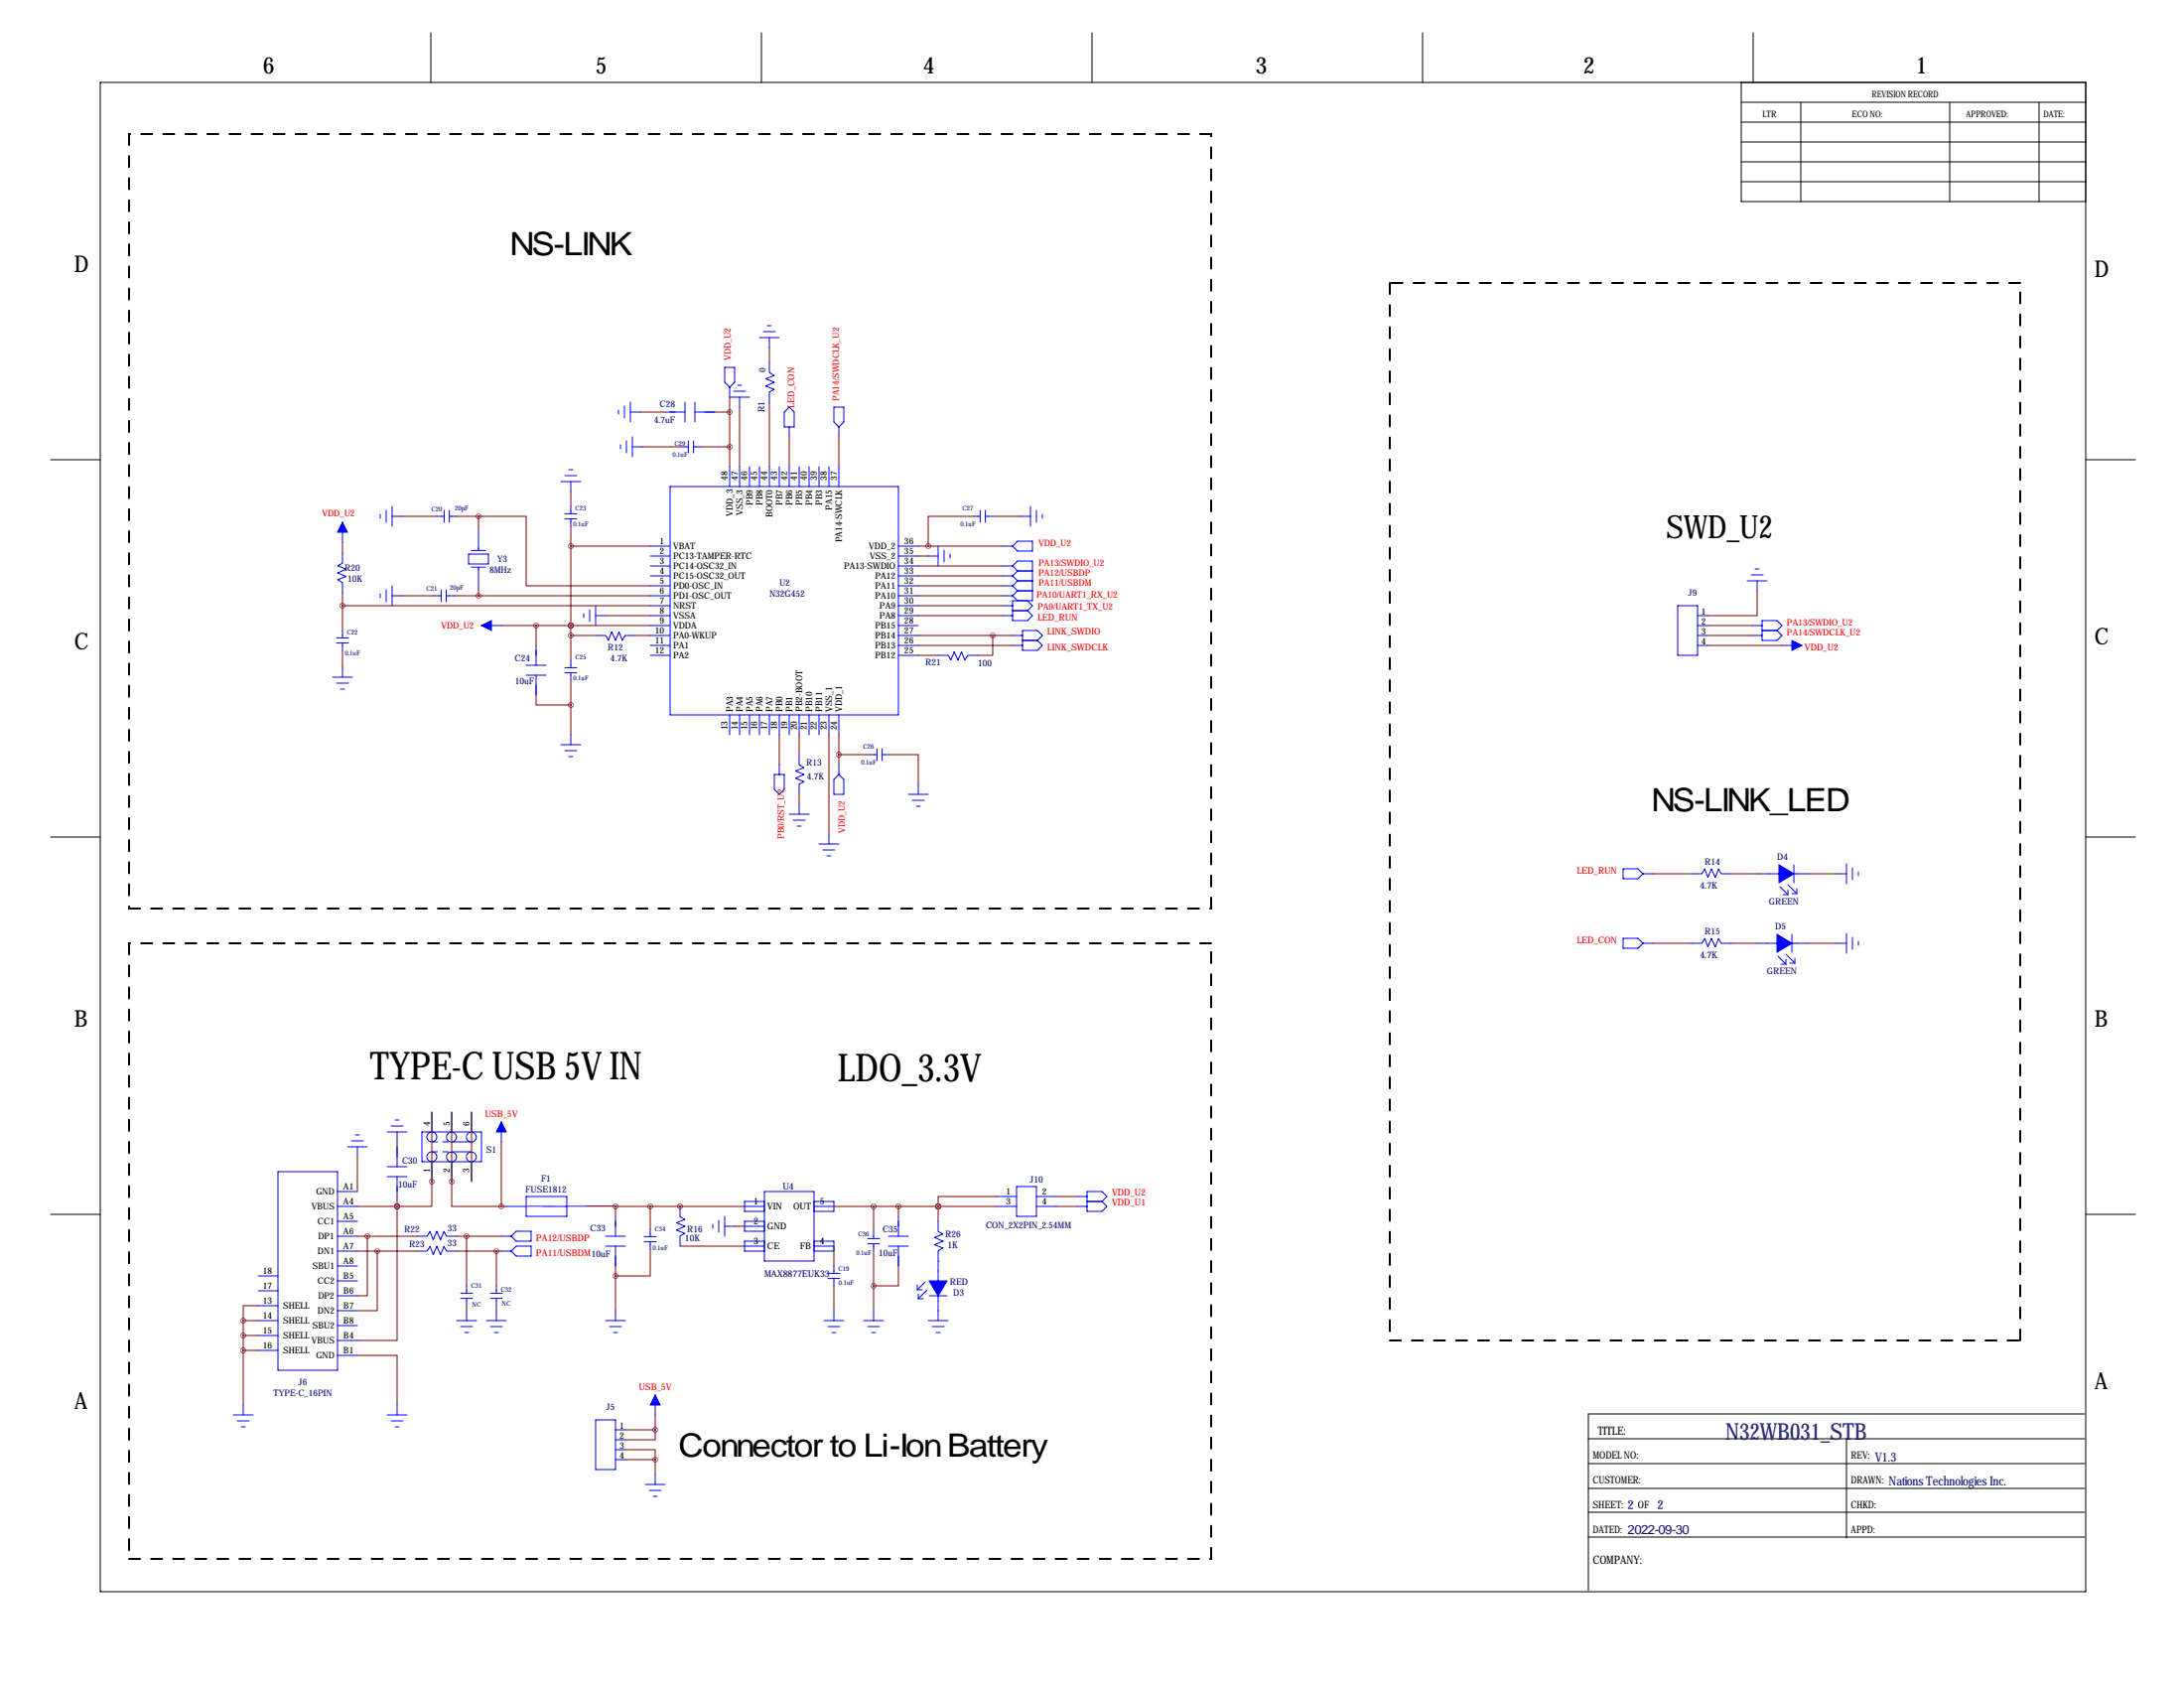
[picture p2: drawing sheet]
<svg xmlns="http://www.w3.org/2000/svg" width="559mm" height="432mm" viewBox="0 0 559 432" stroke-linecap="round" stroke-linejoin="round" font-family="sans-serif">
<g fill="none" stroke="#000" stroke-width=".25">
<path d="M110.2 8.4v12.7M194.8 8.4v12.7M279.4 8.4v12.7M364 8.4v12.7M448.6 8.4v12.7M25.7 21.1h508v386.1h-508zM445.5 36.3h88.2M445.5 26.2h88.2M445.5 31.2h88.2M445.5 21.1v30.5h88.2M460.8 26.2v25.4M498.9 26.2v25.4"/>
<path d="M521.7 26.2v25.4M445.5 41.4h88.2M445.5 46.5h88.2M13 117.6h12.7M533.7 117.6h12.7M13 214.1h12.7M533.7 214.1h12.7M13 310.6h12.7M533.7 310.6h12.7M406.4 374.4h127M406.4 368h127M472.4 368v25.4"/>
<path d="M533.4 361.7h-127v45.2M406.4 380.7h127M406.4 386.8h127M406.4 393.2h127"/>
</g>
<path d="M33 34.3v198.1M309.9 34.3h-276.9M355.6 72.4v270.5M516.9 72.4h-161.3M33 232.4h276.9M309.9 232.4v-198.1M33 241.3v157.5M309.9 241.3h-276.9M355.6 342.9h161.3M516.9 342.9v-270.5M33 398.8h276.9M309.9 398.8v-157.5" fill="none" stroke="#000" stroke-width=".51" stroke-dasharray="2.8 2.8"/>
<g fill="none" stroke="#00f" stroke-width=".25">
<path d="M185.4 94h2.6v3.8l-1.3 1.3-1.3-1.3zM186.7 99.1v2.5h5.1M188.7 98.6h1M194.3 86.4h5.1M195.3 84.8h3.1M196.3 83.3h1.1M196.8 86.4v2.5M196.8 92.7v2.5M196.8 95.3l1.3 .8-2.2 .8 2.2 .9-2.2 1 2.2 .8-1.3 .7M158.2 104.9v1M158.7 113.8v1M159.8 103.9v3"/>
<path d="M160.3 112.8v3M161.3 105.4h2.5M161.3 102.9v5M161.8 114.3h2.5M161.8 111.8v5M170.2 105.4h5.1M174.2 114.3h1.9M175.3 102.9v5M176.1 112.8v3M177.4 112.8v3M177.4 114.3h1.9M177.8 105.4h5.1"/>
<path d="M177.8 102.9v5M186.7 119.4v5.1M187.7 100.1h3.1M189.2 101.6v2.5M189.2 119.4v5.1M191.8 119.4v5.1M194.3 119.4v5.1M196.8 100.3v2.6M196.8 119.4v5.1M199.4 119.4v5.1M200.7 105.4l1.2-1.3 1.3 1.3v3.8h-2.5zM201.9 109.2v2.6"/>
<path d="M201.9 119.4v5.1M204.5 119.4v5.1M207 119.4v5.1M209.5 119.4v5.1M212.1 119.4v5.1M213.4 104.1h2.5v3.8l-1.3 1.3-1.2-1.3zM214.6 109.2v2.6M214.6 119.4v5.1M87.6 133.6v5.1M97.3 131.6v1M98.8 130.6v3M100.3 132.1h2.6"/>
<path d="M100.3 129.5v5.1M111.8 132.1h1.8M113.6 130.6v3M115 130.6v3M115 132.1h1.8M122.4 135.3v5.5M143.5 123.2h5.1M144.5 132.7h3.1M144.5 131.4h3.1M144.5 121.7h3.1M145.5 120.1h1.1M146 123.2v2.5"/>
<path d="M146 129.5v1.9M146 132.7v1.9M166.4 139.7h5M171.4 124.5h58.5v58.4h-58.5zM229.9 139.7h5M240 139.7v5.1M248.9 132.1h1.9M250.8 130.6v3M252.1 132.1h1.9M252.1 130.6v3M256.5 139.7h2.6M260.3 138.4h3.9v2.6h-3.9l-1.2-1.3z"/>
<path d="M261.1 132.1h2.6M263.7 129.5v5.1M265.2 130.6v3M266.7 131.6v1M87.6 144.1l-1.2 .6 2.1 .9-2.1 1 2.1 .9-2.1 .8 1.2 .7M87.6 141.5v2.5M87.6 149.1v2.5M97.3 151.9v1M98.8 150.9v3M100.3 152.4h2.6M100.3 149.9v5M111 152.4h1.9"/>
<path d="M112.9 150.9v3M114.2 152.4h1.9M114.2 150.9v3M119.9 141.7h5.1v2.6h-5.1zM120.6 145.1h3.7M120.6 140.8h3.7M122.4 145.1v5.5M149.4 157v1M150.9 156v3M152.4 157.5h2.5M152.4 154.9v5.1M166.4 142.2h5"/>
<path d="M166.4 144.8h5M166.4 147.3h5M166.4 149.9h5M166.4 152.4h5M166.4 154.9h5M166.4 157.5h5M229.9 142.2h5M229.9 144.8h5M229.9 147.3h5M229.9 149.9h5M229.9 152.4h5M229.9 154.9h5"/>
<path d="M229.9 157.5h5M237.5 142.2h2.5M241.6 140.7v3.1M243.1 141.7v1M256.5 144.8h2.6M256.5 147.3h2.6M256.5 149.9h2.6M256.5 152.4h2.6M256.5 154.9h2.6M256.5 157.5h2.6M259.1 147.3l1.2 1.3M259.1 144.8l1.2-1.3h3.9v10.2h-5.1v5.1h3.8l1.3-1.3-1.3-1.3"/>
<path d="M259.1 152.4l1.2 1.3M259.1 149.9l1.2 1.2M259.1 156.2h3.8M259.1 144.8l1.2 1.2M260.3 148.6h3.9M260.3 146h3.9M260.3 146l-1.2 1.3M260.3 151.1h3.9M260.3 151.1l-1.2 1.3M260.3 148.6l-1.2 1.3M262.9 153.7l1.3 1.2-1.3 1.3M429.3 154.9h5v12.7h-5z"/>
<path d="M434.3 157.5h2.6M447 148.6h5.1M448.1 147.1h3M449.1 145.5h1M449.6 148.6v2.5M450.8 158.8h3.9l1.2 1.2-1.2 1.3 1.2 1.3-1.2 1.2h-3.9zM85.1 173.2h5.1M86.1 164.5h3.1M86.1 163.2h3.1M86.1 174.8h3.1M87.1 176.3h1M87.6 161.3v1.9"/>
<path d="M87.6 164.5v1.9M87.6 170.7v2.5M123.2 160h5.1M134.6 170.2h5.1M134.6 172.7h5.1M137.2 165.1v5.1M137.2 172.7v5.1M144.5 172.1h3.1M144.5 170.8h3.1M146 168.9v1.9M146 172.1v1.9M152.4 162.6h2.5"/>
<path d="M155 162.6l.7 1.2 .8-2.2 1 2.2 .9-2.2 .8 2.2 .8-1.2M160 162.6h2.6M166.4 160h5M166.4 162.6h5M166.4 165.1h5M166.4 167.6h5M229.9 160h5M229.9 162.6h5M229.9 165.1h5M229.9 167.6h5M240 167.6h2.6M242.6 167.6l.7 1.3 .8-2.2 1 2.2 .9-2.2 .8 2.2 .8-1.3"/>
<path d="M247.6 167.6h2.6M259.1 162.6h2.5M259.1 165.1h2.5M261.6 161.3h3.8l1.3 1.3-1.3 1.2 1.3 1.3-1.3 1.3h-3.8zM261.6 163.8h3.8M434.3 160h2.6M434.3 162.6h2.6M434.3 165.1h2.6M448.3 160h2.5M448.3 162.6h2.5M450.8 161.3h3.9M455.9 165.1h5.1"/>
<path d="M143.5 190.5h5.1M144.5 192h3.1M145.5 193.5h1.1M146 188v2.5M186.7 182.9v5.1M189.2 182.9v5.1M191.8 182.9v5.1M194.3 182.9v5.1M196.8 182.9v5.1M198.1 198.1h2.6v3.8l-1.3 1.3-1.3-1.3zM199.4 182.9v5.1M199.4 195.6v2.5"/>
<path d="M201.9 182.9v5.1M204.5 182.9v5.1M204.5 193v2.6M204.5 195.6l1.2 .8-2.1 .8 2.1 .9-2.1 1 2.1 .8-1.2 .7M207 182.9v5.1M209.5 182.9v5.1M212.1 182.9v5.1M213.4 199.4l1.2-1.3 1.3 1.3v3.8h-2.5zM214.6 182.9v5.1M214.6 195.6v2.5M222.5 193h1.9M224.4 191.5v3.1"/>
<path d="M225.7 191.5v3.1M225.7 193h1.9M201.9 208.3h5.1M202.9 209.8h3.1M204 211.3h1M204.5 200.7v2.5M204.5 205.7v2.6M209.5 215.9h5.1M210.6 217.4h3M211.6 218.9h1M212.1 213.4v2.5M232.4 203.2h5.1"/>
<path d="M233.4 204.7h3.1M234.4 206.2h1.1M234.9 200.7v2.5M415.3 222.2h3.8l1.3 1.3-1.3 1.3h-3.8zM420.4 223.5h2.5M432.8 223.5h2.6M435.4 223.5l.8-1.2 .8 2.1 .9-2.1 1 2.1 .8-2.1 .7 1.2M440.4 223.5h2.6M450.1 223.5h12.7M455.4 226.8l2.1 2.1M456.2 228.9h1.3M457.5 227.6v1.3"/>
<path d="M457.5 226.3l2.2 2.3M458.5 228.6h1.2M458.5 239v4.6M459 221.2v4.6M459.7 227.3v1.3M469.9 223.5h2.5M472.4 221v5.1M472.4 238.8v5M474 222v3M474 239.8v3M475.5 223v1M415.3 240h3.8l1.3 1.3-1.3 1.3h-3.8z"/>
<path d="M420.4 241.3h2.5M432.8 241.3h2.6M435.4 241.3l.8-1.2 .8 2.1 .9-2.1 1 2.1 .8-2.1 .7 1.2M440.4 241.3h2.6M449.6 241.3h12.7M454.9 244.6l2 2M455.7 246.6h1.2M456.9 245.4v1.2M456.9 244.1l2.3 2.3M458 246.4h1.2M459.2 245.1v1.3M469.9 241.3h2.5"/>
<path d="M475.5 240.8v1M71.1 299.7h15.3v50.8h-15.3zM88.9 293.4h5.1M89.9 291.8h3.1M90.9 290.3h1M91.4 293.4v2.5M99.1 298.4h5M99.1 289.6h5M100.1 288h3M101.1 286.5h1M101.6 289.6v2.5M101.6 293.4v5"/>
<path d="M107.9 289.6h15.3v7.6h-15.3zM110.5 284.5v5.1M110.5 297.2v5.1M115.6 294.6h5M115.6 292.1h5M115.6 284.5v5.1M115.6 297.2v5.1M120.6 284.5v5.1M120.6 297.2v5.1M128.3 287v5.1M86.4 316.2h5M86.4 308.6h5"/>
<path d="M86.4 304.8h5M86.4 312.4h5M99.1 301h5M101.6 301v5.1M106.7 316.2h2.5M109.3 316.2l.7-1.2 .8 2.1 1-2.1 .9 2.1 .9-2.1 .6 1.2M114.3 316.2h2.5M128.3 316.2h2.5M129.5 308.6h5.1M130.8 316.2l1.3-1.2h3.8v2.5h-3.8zM132.1 318.8h3.8v2.5h-3.8l-1.3-1.3zM134.6 306.1h10.4v5h-10.4z"/>
<path d="M134.9 308.6l9.9 .1M145 308.6h5.1M154.9 316.2h5.1M154.9 318.8h5.1M157.5 311.1v5.1M157.5 318.8v5M164.8 316.3h3.1M164.8 317.7h3.1M166.4 314.5v1.8M166.4 317.7v1.8M174 311.2l1.2 .8-2.1 .8 2.1 .9-2.1 1 2.1 .8-1.2 .7M174 308.6v2.5"/>
<path d="M174 316.2v2.6M182.4 313.2v1M183.9 312.2v3M185.4 313.7h2.6M185.4 311.1v5.1M190.5 318.8h5.1M190.5 308.6h5.1M190.5 313.7h5.1M195.6 317.5h-5.1v2.5h5.1M195.6 304.8h12.7v17.8h-12.7zM195.6 307.3h-5.1v2.6h5.1M195.6 312.4h-5.1v2.6h5.1"/>
<path d="M208.3 317.5h5.1v2.5h-5.1M208.3 318.8h5.1M208.3 308.6h5.1M208.3 307.3h5.1v2.6h-5.1M222 316.8h3M222 318.2h3M223.5 315v1.8M223.5 318.2v1.8M227.3 316.2h5.1M227.3 318.8h5.1M229.9 311.1v5.1M229.9 318.8v5"/>
<path d="M240 312.4v2.6M240 315l1.2 .7-2.1 .8 2.1 1-2.1 .9 2.1 .8-1.2 .8M255 306.1h5.1M255 308.6h5.1M260.1 303.5h5.1v7.6h-5.1zM265.2 306.1h5.1M265.2 308.6h5.1M275.6 306.1h2.5M275.6 308.6h2.5M278.1 304.8h3.8l1.3 1.3-1.3 1.2 1.3 1.3-1.3 1.3h-3.8zM278.1 307.3h3.8M66 334h5.1"/>
<path d="M66 337.8h5.1M66 330.2h5.1M66 326.4h5.1M86.4 320h5M86.4 331.5h5M86.4 323.8h5M86.4 327.7h5M86.4 335.3h5M86.4 339.1h5M106.7 320h2.5M109.3 320l.7-1.2 .8 2.2 1-2.2 .9 2.2 .9-2.2 .6 1.2M114.3 320h2.5"/>
<path d="M116.8 337.8h5.1M117.9 330.8h3M117.9 332.1h3M117.9 339.3h3M119.4 328.9v1.9M119.4 332.1v1.9M119.4 335.3v2.5M124.5 337.8h5M125.5 330.8h3M125.5 332.1h3M125.5 339.3h3M127 328.9v1.9"/>
<path d="M127 332.1v1.9M127 335.3v2.5M128.3 320h2.5M154.9 337.8h5.1M156 339.3h3M157.5 335.3v2.5M210.8 337.8h5.1M211.8 325.7h3.1M211.8 327.1h3.1M211.8 339.3h3.1M213.4 323.8v1.9M213.4 327.1v1.8"/>
<path d="M213.4 335.3v2.5M221 337.8h5.1M222 339.3h3M223.5 335.3v2.5M234.7 329.9h1.3M234.7 328.7v1.2M234.9 331v1.2M234.9 332.2h1.3M236.7 327.9l-2 2M237.2 329.9l-2.3 2.3M237.5 337.8h5.1M237.7 331.5h4.6"/>
<path d="M238.5 339.3h3.1M240 320v17.8M62.2 359.4v2.5M66 341.6h5.1M66 345.4h5.1M86.4 342.9h5M86.4 346.7h5M101.6 359.4v2.5M118.9 340.9h1M126.5 340.9h1M157 340.9h1M167.6 356.9v5"/>
<path d="M212.9 340.9h1M223 340.9h1M239.5 340.9h1M59.7 361.9h5.1M60.7 363.5h3.1M61.7 365h1M99.1 361.9h5M100.1 363.5h3M101.1 365h1M152.4 363.2h5.1v12.7h-5.1zM157.5 365.8h2.5M157.5 368.3h2.5"/>
<path d="M157.5 370.8h2.5M157.5 373.4h2.5M165.1 379.7h5.1M167.6 377.2v2.5M166.1 381.3h3.1M167.1 382.8h1"/>
<circle cx="110.5" cy="290.8" r="1.27"/>
<circle cx="110.5" cy="295.9" r="1.27"/>
<circle cx="115.5" cy="296" r="1.27"/>
<circle cx="115.5" cy="290.9" r="1.27"/>
<circle cx="120.6" cy="296" r="1.27"/>
<circle cx="120.6" cy="290.9" r="1.27"/>
</g>
<g fill="#00f" stroke="#00f" stroke-width=".25">
<path d="M237.7 327.7h2.3v3.8z"/>
<path d="M240 327.7h2.3l-2.3 3.8z"/>
<path d="M455.2 223.5h3.8l-3.8 2.3z"/>
<path d="M455.2 221.2l3.8 2.3h-3.8z"/>
<path d="M454.7 241.3h3.8l-3.8 2.3z"/>
<path d="M454.7 239l3.8 2.3h-3.8z"/>
<path d="M123.2 160l2.5-1.2v2.5z"/>
<path d="M87.6 133.6l1.3 2.5h-2.5z"/>
<path d="M128.3 287l1.2 2.6h-2.5z"/>
<path d="M458.5 163.8l2.5 1.3-2.5 1.3z"/>
<path d="M167.6 356.9l1.3 2.5h-2.5z"/>
</g>
<path d="M110.5 294.6h5.1M110.5 292.1h5.1" fill="none" stroke="#00f" stroke-width=".25" stroke-dasharray="1.4 1.4"/>
<g fill="none" stroke="#800000" stroke-width=".25">
<path d="M196.8 88.9v3.8M163.8 105.4h6.4M164.3 114.3h9.9M179.3 114.3h7.4M182.9 105.4h3.8M186.7 101.6v17.8M189.2 104.1v15.3M196.8 102.9v16.5M201.9 111.8v7.6M214.6 111.8v7.6M87.6 138.7v2.8M102.9 132.1h8.9"/>
<path d="M116.8 132.1h5.6M122.4 132.1h12.2v17.8h31.8M122.4 132.1v3.2M146 139.7h20.4M146 125.7v3.8M146 134.6v34.3M234.9 139.7h21.6M248.9 132.1h-11.4v7.6M254 132.1h7.1M87.6 154.9h78.8M87.6 151.6v9.7M102.9 152.4h8.1"/>
<path d="M116.1 152.4h50.3M122.4 150.6v1.8M154.9 157.5h11.5M234.9 152.4h21.6M234.9 147.3h21.6M234.9 154.9h21.6M234.9 157.5h21.6M234.9 149.9h21.6M234.9 144.8h21.6M234.9 142.2h2.6M449.6 151.1v6.4h-12.7M87.6 166.4v4.3"/>
<path d="M128.3 160h38.1M137.2 177.8v2.5h8.8M137.2 160v5.1M146 160h.1M146 174v14M146 162.6h6.4M162.6 162.6h3.8M234.9 165.1h24.2M234.9 162.6h24.2M234.9 167.6h5.1M254 162.6v5h-3.8M436.9 160h11.4"/>
<path d="M436.9 165.1h19M436.9 162.6h11.4M199.4 188v7.6M204.5 188v5M212.1 188v25.4M214.6 188v7.6M214.6 193h7.9M227.6 193h7.3v7.7M204.5 203.2v2.5M422.9 223.5h9.9M443 223.5h7.1M462.8 223.5h7.1"/>
<path d="M422.9 241.3h9.9M443 241.3h6.6M462.3 241.3h7.6M91.4 295.9v8.9M101.6 292.1v1.3M110.5 284.5v17.8M115.6 284.5v17.8M120.6 284.5v17.8M128.3 292.1v16.5M91.4 316.2h15.3M91.4 308.6h10.2M94 316.2v15.3h-2.6"/>
<path d="M101.6 308.6h.1M101.6 308.6v34.3h-10.2M101.6 306.1v2.5M110.5 302.3h.1M110.5 302.3v6.3h-8.9M115.6 302.3h.1M115.6 302.3v6.3h12.7M116.8 316.2h11.5M119.4 316.2v12.7M128.3 308.6h1.2M150.1 308.6h7.4M157.5 308.6h33"/>
<path d="M157.5 308.6v2.5M166.4 319.5v6.9h-8.9M166.4 308.6v5.9M174 308.6h.1M174 318.8h16.5M188 313.7h2.5M213.4 308.6h41.6M213.4 318.8v5M223.5 308.6v6.4M229.9 308.6v2.5M240 308.6h.1M240 308.6v3.8"/>
<path d="M255 306.1h-15v2.5M270.3 308.6h5.3M270.3 306.1h5.3M62.2 337.8v21.6M62.2 337.8h3.8M66 334h-3.8v3.8M91.4 320h15.3M96.5 320v15.3h-5.1M116.8 320h11.5M119.4 334v1.3M127 320v8.9M127 334v1.3"/>
<path d="M157.5 323.8v11.5M213.4 328.9v6.4M223.5 320v15.3M229.9 323.8v5.1h-6.4M240 322.6h.1M240 335.3h.1M62.2 345.4h3.8M62.2 341.6h3.8M91.4 346.7h10.2v12.7M160 370.8h7.6v2.6M160 365.8h7.6M160 373.4h7.6"/>
<path d="M167.6 365.8v2.5h-7.6M167.6 361.9v3.9M167.6 373.4v3.8"/>
</g>
<path d="M122.4 132.1a.05 .05 0 0 0 .1 0 .05 .05 0 0 0-.1 0zM122.4 152.4a.05 .05 0 0 0 .1 0 .05 .05 0 0 0-.1 0zM237.4 139.7a.05 .05 0 0 0 .1 0 .05 .05 0 0 0-.1 0zM186.6 114.3a.05 .05 0 0 0 .1 0 .05 .05 0 0 0-.1 0zM214.6 193a.05 .05 0 0 0 .1 0 .05 .05 0 0 0-.1 0zM87.6 154.9a.05 .05 0 0 0 .1 0 .05 .05 0 0 0-.1 0zM146 160a.05 .05 0 0 0 .1 0 .05 .05 0 0 0-.1 0zM137.1 160a.05 .05 0 0 0 .1 0 .05 .05 0 0 0-.1 0zM146 180.3a.05 .05 0 0 0 .1 0 .05 .05 0 0 0-.1 0zM119.3 316.2a.05 .05 0 0 0 .1 0 .05 .05 0 0 0-.1 0zM166.3 308.6a.05 .05 0 0 0 .1 0 .05 .05 0 0 0-.1 0zM157.4 326.4a.05 .05 0 0 0 .1 0 .05 .05 0 0 0-.1 0zM157.4 308.6a.05 .05 0 0 0 .1 0 .05 .05 0 0 0-.1 0zM186.6 105.4a.05 .05 0 0 0 .1 0 .05 .05 0 0 0-.1 0zM223.5 328.9a.05 .05 0 0 0 .1 0 .05 .05 0 0 0-.1 0zM146 162.6a.05 .05 0 0 0 .1 0 .05 .05 0 0 0-.1 0zM146 139.7a.05 .05 0 0 0 .1 0 .05 .05 0 0 0-.1 0zM146 160a.05 .05 0 0 0 .1 0 .05 .05 0 0 0-.1 0zM173.9 308.6a.05 .05 0 0 0 .1 0 .05 .05 0 0 0-.1 0zM96.5 320a.05 .05 0 0 0 .1 0 .05 .05 0 0 0-.1 0zM62.2 345.4a.05 .05 0 0 0 .1 0 .05 .05 0 0 0-.1 0zM62.2 341.6a.05 .05 0 0 0 .1 0 .05 .05 0 0 0-.1 0zM62.2 337.8a.05 .05 0 0 0 .1 0 .05 .05 0 0 0-.1 0zM93.9 316.2a.05 .05 0 0 0 .1 0 .05 .05 0 0 0-.1 0zM110.4 302.3a.05 .05 0 0 0 .1 0 .05 .05 0 0 0-.1 0zM115.5 302.3a.05 .05 0 0 0 .1 0 .05 .05 0 0 0-.1 0zM240 308.6a.05 .05 0 0 0 .1 0 .05 .05 0 0 0-.1 0zM223.5 308.6a.05 .05 0 0 0 .1 0 .05 .05 0 0 0-.1 0zM229.8 308.6a.05 .05 0 0 0 .1 0 .05 .05 0 0 0-.1 0zM240 308.6a.05 .05 0 0 0 .1 0 .05 .05 0 0 0-.1 0zM167.6 365.8a.05 .05 0 0 0 .1 0 .05 .05 0 0 0-.1 0zM167.6 373.4a.05 .05 0 0 0 .1 0 .05 .05 0 0 0-.1 0zM128.2 308.6a.05 .05 0 0 0 .1 0 .05 .05 0 0 0-.1 0z" fill="#800000" stroke="#800000" stroke-width="1.3"/>
<g font-size="9.9">
<text x="94.7" y="276.1">TYPE-C USB 5V IN</text>
<text x="214.4" y="276.6">LDO_3.3V</text>
</g>
<g font-size="8.2">
<text x="130.4" y="65.2">NS-LINK</text>
<text x="426.3" y="137.6">SWD_U2</text>
<text x="422.5" y="207.4">NS-LINK_LED</text>
<text x="173.6" y="372.5">Connector to Li-Ion Battery</text>
</g>
<g font-size="5.9">
<text x="67.3" y="18.8">6</text>
<text x="152.3" y="18.8">5</text>
<text x="236.2" y="18.8">4</text>
<text x="321.3" y="18.8">3</text>
<text x="405.1" y="18.8">2</text>
<text x="490.2" y="18.8">1</text>
<text x="19" y="69.6">D</text>
<text x="535.9" y="70.9">D</text>
<text x="19" y="166.2">C</text>
<text x="535.9" y="164.9">C</text>
<text x="19" y="262.7">B</text>
<text x="535.9" y="262.7">B</text>
<text x="535.9" y="355.4">A</text>
<text x="19" y="360.5">A</text>
</g>
<text font-size="5.9" fill="#000080" x="441.5" y="368.3">N32WB031_STB</text>
<g font-size="3.3" fill="#000080">
<text x="479.8" y="373.9">V1.3</text>
<text x="483.3" y="380">Nations Technologies Inc.</text>
<text x="416.4" y="386.1">2</text>
<text x="424" y="386.1">2</text>
<text x="416.5" y="392.5">2022-09-30</text>
</g>
<g font-size="3">
<text x="408.8" y="366.9">TITLE:</text>
<text x="407.5" y="399.9">COMPANY:</text>
</g>
<g font-size="2.6">
<text x="407.6" y="373.2">MODEL NO:</text>
<text x="473.6" y="373.2">REV:</text>
<text x="407.6" y="379.6">CUSTOMER:</text>
<text x="473.6" y="379.6">DRAWN:</text>
<text x="407.6" y="385.9">SHEET:</text>
<text x="419.1" y="385.9">OF</text>
<text x="473.6" y="385.9">CHKD:</text>
<text x="407.6" y="392.3">DATED:</text>
<text x="473.6" y="392.3">APPD:</text>
</g>
<g font-size="2.4" fill="#f00">
<text x="203.2" y="104.3" transform="rotate(-90 203.2 104.3)">LED_CON</text>
<text x="265.4" y="158.8">LED_RUN</text>
<text x="268" y="162.3">LINK_SWDIO</text>
<text x="268" y="166.4">LINK_SWDCLK</text>
<text x="461.7" y="166.4">VDD_U2</text>
<text x="403.5" y="223.5">LED_RUN</text>
<text x="403.5" y="241.3">LED_CON</text>
<text x="124.1" y="285.8">USB_5V</text>
<text x="284.5" y="305.8">VDD_U2</text>
<text x="284.5" y="308.4">VDD_U1</text>
<text x="137.2" y="317.5">PA12/USBDP</text>
<text x="137.2" y="321.3">PA11/USBDM10uF</text>
<text x="163.4" y="355.6">USB_5V</text>
</g>
<g font-size="2.4" fill="#000080">
<text x="434.9" y="227.3">4.7K</text>
<text x="434.9" y="245.1">4.7K</text>
<text x="200.3" y="304.3">U4</text>
<text x="242.4" y="319.3">1K</text>
<text x="195.6" y="326.7">MAX8877EUK33</text>
</g>
<g font-size="2.4">
<text x="192.8" y="308.1">1</text>
<text x="196.3" y="309.4">VIN</text>
<text x="202.9" y="309.4">OUT</text>
<text x="209.8" y="308.1">5</text>
<text x="192.8" y="313.2">2</text>
<text x="196.3" y="314.5">GND</text>
<text x="192.8" y="318.3">3</text>
<text x="196.3" y="319.6">CE</text>
<text x="204.7" y="319.6">FB</text>
<text x="209.8" y="318.3">4</text>
</g>
<g font-size="2.3">
<text x="478.9" y="25">REVISION RECORD</text>
<text x="451" y="30.1">LTR</text>
<text x="473.9" y="30.1">ECO NO:</text>
<text x="503.1" y="30.1">APPROVED:</text>
<text x="522.9" y="30.1">DATE:</text>
<text x="186.2" y="122.9" transform="rotate(-90 186.2 122.9)">48</text>
<text x="188.7" y="122.9" transform="rotate(-90 188.7 122.9)">47</text>
<text x="191.3" y="122.9" transform="rotate(-90 191.3 122.9)">46</text>
<text x="193.8" y="122.9" transform="rotate(-90 193.8 122.9)">45</text>
<text x="196.3" y="122.9" transform="rotate(-90 196.3 122.9)">44</text>
<text x="198.9" y="122.9" transform="rotate(-90 198.9 122.9)">43</text>
<text x="201.4" y="122.9" transform="rotate(-90 201.4 122.9)">42</text>
<text x="204" y="122.9" transform="rotate(-90 204 122.9)">41</text>
<text x="206.5" y="122.9" transform="rotate(-90 206.5 122.9)">40</text>
<text x="209" y="122.9" transform="rotate(-90 209 122.9)">39</text>
<text x="211.6" y="122.9" transform="rotate(-90 211.6 122.9)">38</text>
<text x="214.1" y="122.9" transform="rotate(-90 214.1 122.9)">37</text>
<text x="190" y="131.8" transform="rotate(-90 190 131.8)">VSS_3</text>
<text x="192.5" y="129.3" transform="rotate(-90 192.5 129.3)">PB9</text>
<text x="195.1" y="129.3" transform="rotate(-90 195.1 129.3)">PB8</text>
<text x="200.2" y="129.3" transform="rotate(-90 200.2 129.3)">PB7</text>
<text x="202.7" y="129.3" transform="rotate(-90 202.7 129.3)">PB6</text>
<text x="205.2" y="129.3" transform="rotate(-90 205.2 129.3)">PB5</text>
<text x="207.8" y="129.3" transform="rotate(-90 207.8 129.3)">PB4</text>
<text x="210.3" y="129.3" transform="rotate(-90 210.3 129.3)">PB3</text>
<text x="212.9" y="130.5" transform="rotate(-90 212.9 130.5)">PA15</text>
<text x="187.5" y="132" transform="rotate(-90 187.5 132)">VDD_3</text>
<text x="197.6" y="132.3" transform="rotate(-90 197.6 132.3)">BOOT0</text>
<text x="168.8" y="139.2">1</text>
<text x="168.8" y="141.7">2</text>
<text x="172.2" y="140.5">VBAT</text>
<text x="172.2" y="143">PC13-TAMPER-RTC</text>
<text x="215.4" y="138.8" transform="rotate(-90 215.4 138.8)">PA14-SWCLK</text>
<text x="222.3" y="140.5">VDD_2</text>
<text x="222.6" y="143">VSS_2</text>
<text x="231.4" y="141.7">35</text>
<text x="231.4" y="139.2">36</text>
<text x="168.8" y="144.3">3</text>
<text x="168.8" y="146.8">4</text>
<text x="168.8" y="149.4">5</text>
<text x="172.2" y="145.5">PC14-OSC32_IN</text>
<text x="172.2" y="148.1">PC15-OSC32_OUT</text>
<text x="216" y="145.5">PA13-SWDIO</text>
<text x="223.9" y="148.1">PA12</text>
<text x="231.4" y="149.4">32</text>
<text x="231.4" y="146.8">33</text>
<text x="231.4" y="144.3">34</text>
<text x="168.8" y="151.9">6</text>
<text x="168.8" y="154.4">7</text>
<text x="172.2" y="150.6">PD0-OSC_IN</text>
<text x="172.2" y="153.2">PD1-OSC_OUT</text>
<text x="172.2" y="155.7">NRST</text>
<text x="223.9" y="153.2">PA10</text>
<text x="223.9" y="150.6">PA11</text>
<text x="225" y="155.7">PA9</text>
<text x="231.4" y="154.4">30</text>
<text x="231.4" y="151.9">31</text>
<text x="168.8" y="157">8</text>
<text x="168.8" y="159.5">9</text>
<text x="172.2" y="158.2">VSSA</text>
<text x="172.2" y="160.8">VDDA</text>
<text x="223.9" y="160.8">PB15</text>
<text x="225" y="158.2">PA8</text>
<text x="231.4" y="159.5">28</text>
<text x="231.4" y="157">29</text>
<text x="435.4" y="157.2">1</text>
<text x="435.4" y="159.8">2</text>
<text x="167.6" y="162.1">10</text>
<text x="167.6" y="164.6">11</text>
<text x="167.6" y="167.1">12</text>
<text x="172.2" y="163.3">PA0-WKUP</text>
<text x="172.2" y="165.9">PA1</text>
<text x="223.9" y="165.9">PB13</text>
<text x="223.9" y="163.3">PB14</text>
<text x="231.4" y="167.1">25</text>
<text x="231.4" y="164.6">26</text>
<text x="231.4" y="162.1">27</text>
<text x="435.4" y="162.3">3</text>
<text x="435.4" y="164.8">4</text>
<text x="172.2" y="168.4">PA2</text>
<text x="223.9" y="168.4">PB12</text>
<text x="187.5" y="182.1" transform="rotate(-90 187.5 182.1)">PA3</text>
<text x="190" y="182.1" transform="rotate(-90 190 182.1)">PA4</text>
<text x="192.5" y="182.1" transform="rotate(-90 192.5 182.1)">PA5</text>
<text x="195.1" y="182.1" transform="rotate(-90 195.1 182.1)">PA6</text>
<text x="197.6" y="182.1" transform="rotate(-90 197.6 182.1)">PA7</text>
<text x="200.2" y="182.1" transform="rotate(-90 200.2 182.1)">PB0</text>
<text x="202.7" y="182.1" transform="rotate(-90 202.7 182.1)">PB1</text>
<text x="205.2" y="182.1" transform="rotate(-90 205.2 182.1)">PB2-BOOT</text>
<text x="207.8" y="182.1" transform="rotate(-90 207.8 182.1)">PB10</text>
<text x="210.3" y="182.1" transform="rotate(-90 210.3 182.1)">PB11</text>
<text x="212.9" y="182.1" transform="rotate(-90 212.9 182.1)">VSS_1</text>
<text x="215.4" y="182.1" transform="rotate(-90 215.4 182.1)">VDD_1</text>
<text x="186.2" y="186.7" transform="rotate(-90 186.2 186.7)">13</text>
<text x="188.7" y="186.7" transform="rotate(-90 188.7 186.7)">14</text>
<text x="191.3" y="186.7" transform="rotate(-90 191.3 186.7)">15</text>
<text x="193.8" y="186.7" transform="rotate(-90 193.8 186.7)">16</text>
<text x="196.3" y="186.7" transform="rotate(-90 196.3 186.7)">17</text>
<text x="198.9" y="186.7" transform="rotate(-90 198.9 186.7)">18</text>
<text x="201.4" y="186.7" transform="rotate(-90 201.4 186.7)">19</text>
<text x="204" y="186.7" transform="rotate(-90 204 186.7)">20</text>
<text x="206.5" y="186.7" transform="rotate(-90 206.5 186.7)">21</text>
<text x="209" y="186.7" transform="rotate(-90 209 186.7)">22</text>
<text x="211.6" y="186.7" transform="rotate(-90 211.6 186.7)">23</text>
<text x="214.1" y="186.7" transform="rotate(-90 214.1 186.7)">24</text>
<text x="110" y="288" transform="rotate(-90 110 288)">4</text>
<text x="115.1" y="288" transform="rotate(-90 115.1 288)">5</text>
<text x="120.1" y="288" transform="rotate(-90 120.1 288)">6</text>
<text x="110" y="299.9" transform="rotate(-90 110 299.9)">1</text>
<text x="115.1" y="299.9" transform="rotate(-90 115.1 299.9)">2</text>
<text x="120.1" y="299.9" transform="rotate(-90 120.1 299.9)">3</text>
<text x="80.9" y="305.6">GND</text>
<text x="87.9" y="304.3">A1</text>
<text x="257.4" y="305.6">1</text>
<text x="266.7" y="305.6">2</text>
<text x="79.7" y="309.4">VBUS</text>
<text x="87.9" y="308.1">A4</text>
<text x="87.9" y="311.9">A5</text>
<text x="257.4" y="308.1">3</text>
<text x="266.7" y="308.1">4</text>
<text x="81.3" y="313.2">CC1</text>
<text x="81.4" y="317">DP1</text>
<text x="87.9" y="315.7">A6</text>
<text x="81.3" y="320.8">DN1</text>
<text x="87.9" y="319.5">A7</text>
<text x="87.9" y="323.3">A8</text>
<text x="67.3" y="329.7">17</text>
<text x="67.3" y="325.9">18</text>
<text x="80" y="324.6">SBU1</text>
<text x="81.3" y="328.4">CC2</text>
<text x="87.9" y="327.2">B5</text>
<text x="67.3" y="333.5">13</text>
<text x="72.4" y="334.8">SHELL</text>
<text x="81.4" y="332.2">DP2</text>
<text x="87.9" y="331">B6</text>
<text x="87.9" y="334.8">B7</text>
<text x="67.3" y="337.3">14</text>
<text x="67.3" y="341.1">15</text>
<text x="72.4" y="338.6">SHELL</text>
<text x="80" y="339.9">SBU2</text>
<text x="81.3" y="336">DN2</text>
<text x="87.9" y="338.6">B8</text>
<text x="67.3" y="344.9">16</text>
<text x="72.4" y="342.4">SHELL</text>
<text x="72.4" y="346.2">SHELL</text>
<text x="79.7" y="343.7">VBUS</text>
<text x="80.9" y="347.5">GND</text>
<text x="87.9" y="342.4">B4</text>
<text x="87.9" y="346.2">B1</text>
<text x="158.5" y="365.5">1</text>
<text x="158.5" y="368">2</text>
<text x="158.5" y="370.6">3</text>
<text x="158.5" y="373.1">4</text>
</g>
<g font-size="2.3" fill="#f00">
<text x="187" y="92.3" transform="rotate(-90 187 92.3)">VDD_U2</text>
<text x="214.6" y="102.6" transform="rotate(-90 214.6 102.6)">PA14/SWDCLK_U2</text>
<text x="82.4" y="132.1">VDD_U2</text>
<text x="265.7" y="139.7">VDD_U2</text>
<text x="265.7" y="147.3">PA12/USBDP</text>
<text x="265.7" y="149.9">PA11/USBDM</text>
<text x="265.7" y="144.8">PA13/SWDIO_U2</text>
<text x="265.2" y="152.9">PA10/UART1_RX_U2</text>
<text x="265.4" y="156">PA9/UART1_TX_U2</text>
<text x="112.9" y="160.8">VDD_U2</text>
<text x="457.2" y="160">PA13/SWDIO_U2</text>
<text x="457.2" y="162.6">PA14/SWDCLK_U2</text>
<text x="200.7" y="214.6" transform="rotate(-90 200.7 214.6)">PB0/RST_U2</text>
<text x="216.2" y="213.2" transform="rotate(-90 216.2 213.2)">VDD_U2</text>
</g>
<g font-size="2.3" fill="#000080">
<text x="195.8" y="95.3" transform="rotate(-90 195.8 95.3)">0</text>
<text x="168.8" y="104.1">C28</text>
<text x="195.6" y="105.5" transform="rotate(-90 195.6 105.5)">R1</text>
<text x="167.3" y="108.2">4.7uF</text>
<text x="127.2" y="143.8">Y3</text>
<text x="88.2" y="146.1">R20</text>
<text x="88.9" y="148.9">10K</text>
<text x="125.3" y="146.6">8MHz</text>
<text x="199.4" y="149.9">U2</text>
<text x="196.8" y="152.7">N32G452</text>
<text x="432" y="152.4">J9</text>
<text x="155.5" y="166.4">R12</text>
<text x="131.7" y="169.2">C24</text>
<text x="156.2" y="169.2">4.7K</text>
<text x="236.8" y="170.2">R21</text>
<text x="250.2" y="170.4">100</text>
<text x="131.8" y="175">10uF</text>
<text x="206.3" y="195.8">R13</text>
<text x="206.5" y="199.4">4.7K</text>
<text x="436.2" y="221.2">R14</text>
<text x="454.7" y="220">D4</text>
<text x="452.6" y="231.4">GREEN</text>
<text x="436.2" y="239">R15</text>
<text x="454.2" y="237.7">D5</text>
<text x="452.1" y="249.2">GREEN</text>
<text x="102.9" y="297.7">C30</text>
<text x="124.4" y="294.9">S1</text>
<text x="101.9" y="303.8">10uF</text>
<text x="134.4" y="305.1">FUSE1812</text>
<text x="138.5" y="302.3">F1</text>
<text x="263.5" y="302.5">J10</text>
<text x="103.5" y="315.2">R22</text>
<text x="114.5" y="315">33</text>
<text x="151" y="315">C33</text>
<text x="175.3" y="317.5">10K</text>
<text x="175.8" y="315.2">R16</text>
<text x="225.8" y="315.2">C35</text>
<text x="241.9" y="316.5">R26</text>
<text x="252.2" y="314.2">CON_2X2PIN_2.54MM</text>
<text x="104.7" y="319">R23</text>
<text x="114.5" y="318.8">33</text>
<text x="224.8" y="321.3">10uF</text>
<text x="243.1" y="328.7">RED</text>
<text x="243.9" y="331.5">D3</text>
<text x="70" y="357.1">TYPE-C_16PIN</text>
<text x="76.4" y="354.3">J6</text>
<text x="155.1" y="360.7">J5</text>
</g>
<g font-size="1.7" fill="#000080">
<text x="172.1" y="116.8">0.1uF</text>
<text x="172.6" y="114.1">C29</text>
<text x="110.3" y="130.8">C20</text>
<text x="116.4" y="130.6">20pF</text>
<text x="147.2" y="130.6">C23</text>
<text x="246.2" y="130.6">C27</text>
<text x="146.7" y="134.6">0.1uF</text>
<text x="245.7" y="134.6">0.1uF</text>
<text x="109.1" y="151.1">C21</text>
<text x="115.1" y="151">20pF</text>
<text x="88.2" y="167.6">0.1uF</text>
<text x="88.7" y="162.4">C22</text>
<text x="146.7" y="174">0.1uF</text>
<text x="147.2" y="168.7">C25</text>
<text x="220.8" y="191.6">C26</text>
<text x="220.3" y="195.6">0.1uF</text>
<text x="167.5" y="315">C34</text>
<text x="219.6" y="316.2">C36</text>
<text x="167" y="319.9">0.1uF</text>
<text x="219" y="321.1">0.1uF</text>
<text x="120.5" y="329.4">C31</text>
<text x="214.5" y="325.1">C19</text>
<text x="214.6" y="328.8">0.1uF</text>
<text x="120.8" y="334.4">NC</text>
<text x="128.1" y="330.5">C32</text>
<text x="128.4" y="334.1">NC</text>
</g>
</svg>
